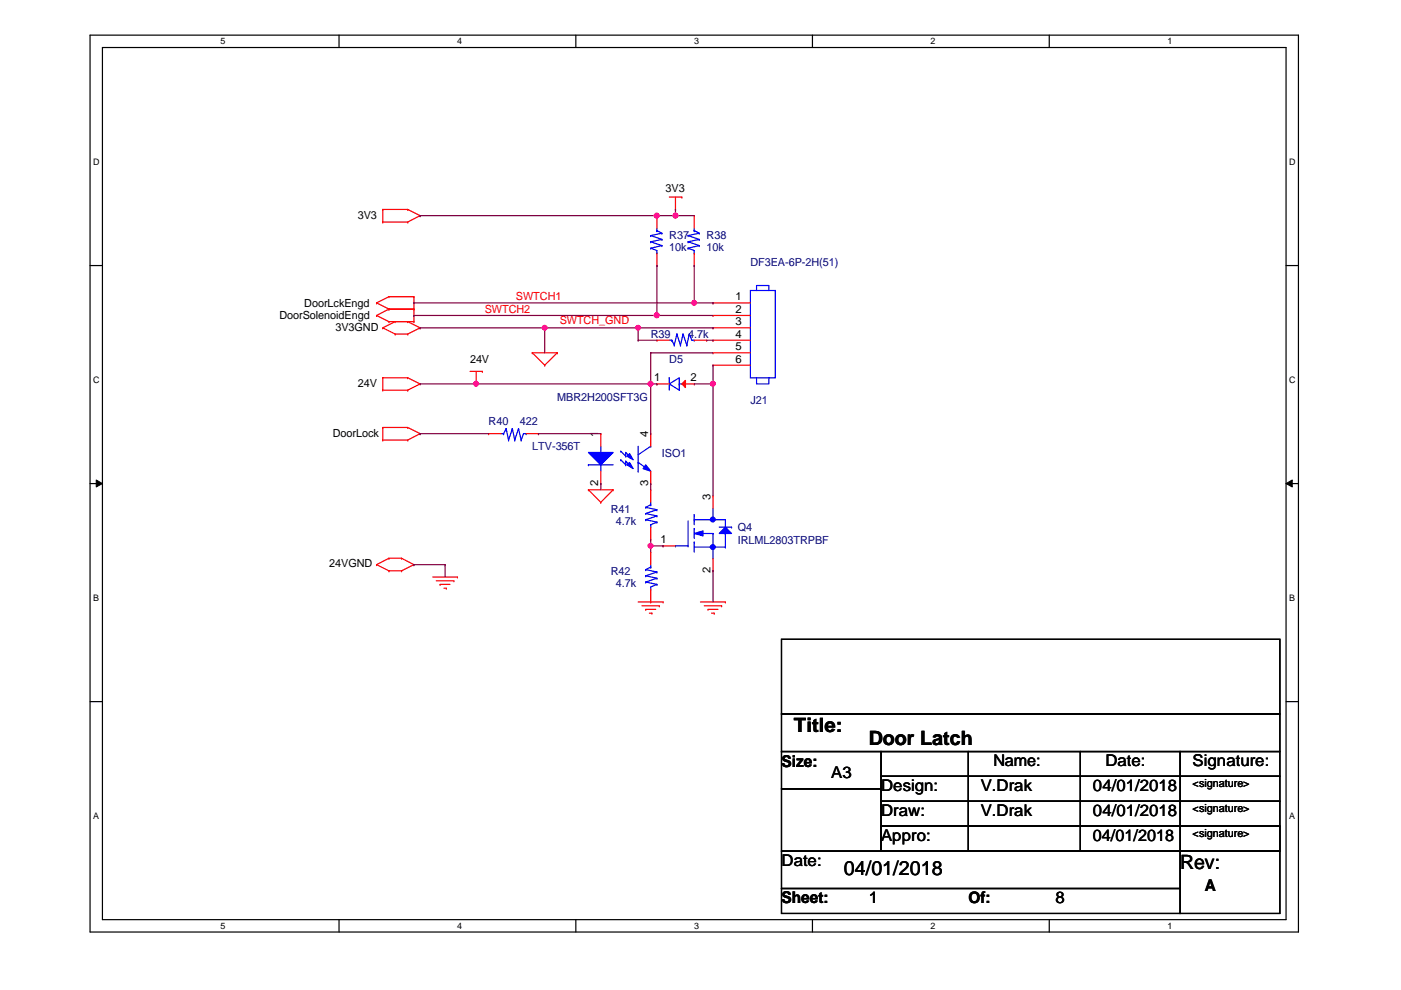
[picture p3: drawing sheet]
<svg xmlns="http://www.w3.org/2000/svg" width="297mm" height="210mm" viewBox="0 0 297 210" stroke-linecap="round" stroke-linejoin="round" font-family="sans-serif">
<path d="M19.1 7.5h256.2v190.1h-256.2zM21.7 10.1h251v184.9h-251z" fill="none" stroke="#000" stroke-width=".25"/>
<g fill="#fff">
<path d="M46.8 7.7h1v2.1h-1z"/>
<path d="M46.8 195.2h1v2.2h-1z"/>
</g>
<path d="M71.9 7.5v2.6M71.9 195v2.6" fill="none" stroke="#000" stroke-width=".25"/>
<g fill="#fff">
<path d="M96.9 7.7h1.1v2.1h-1.1z"/>
<path d="M96.9 195.2h1.1v2.2h-1.1z"/>
</g>
<path d="M122.1 7.5v2.6M122.1 195v2.6" fill="none" stroke="#000" stroke-width=".25"/>
<g fill="#fff">
<path d="M147.2 7.7h1v2.1h-1z"/>
<path d="M147.2 195.2h1v2.2h-1z"/>
</g>
<path d="M172.3 7.5v2.6M172.3 195v2.6" fill="none" stroke="#000" stroke-width=".25"/>
<g fill="#fff">
<path d="M197.3 7.7h1v2.1h-1z"/>
<path d="M197.3 195.2h1v2.2h-1z"/>
</g>
<path d="M222.5 7.5v2.6M222.5 195v2.6" fill="none" stroke="#000" stroke-width=".25"/>
<g fill="#fff">
<path d="M247.5 7.7h1v2.1h-1z"/>
<path d="M247.5 195.2h1v2.2h-1z"/>
<path d="M19.8 33.2h1.3v2.1h-1.3z"/>
<path d="M273.3 33.2h1.4v2.1h-1.4z"/>
<path d="M19.8 79.4h1.3v2.1h-1.3z"/>
<path d="M273.3 79.4h1.4v2.1h-1.4z"/>
</g>
<path d="M19.1 56.3h2.6M272.7 56.3h2.6" fill="none" stroke="#000" stroke-width=".25"/>
<g fill="#fff">
<path d="M19.8 125.6h1.2v2.2h-1.2z"/>
<path d="M273.3 125.6h1.3v2.2h-1.3z"/>
</g>
<path d="M19.1 102.5h2.6M272.7 102.5h2.6" fill="none" stroke="#000" stroke-width=".25"/>
<path d="M20.4 101.8l1.3 .7-1.3 .8zM272.7 102.5l1.3-.7v1.5z" fill="#000"/>
<path d="M20.4 101.8l1.3 .7-1.3 .8zM272.7 102.5l1.3-.7v1.5z" fill="none" stroke="#000" stroke-width=".21"/>
<g fill="#fff">
<path d="M19.8 171.9h1.2v2.1h-1.2z"/>
<path d="M273.3 171.9h1.3v2.1h-1.3z"/>
</g>
<g fill="none" stroke="#000" stroke-width=".25">
<path d="M165.7 135.6h105.7v15.8h-105.7zM19.1 148.8h2.6M165.7 151.4h105.7v7.9h-105.7zM165.7 159.3h21.1v8h-21.1zM186.8 159.3h18.5v5.3h-18.5zM205.3 159.3h23.8v5.3h-23.8zM229.1 159.3h21.1v5.3h-21.1zM250.2 159.3h21.2v5.3h-21.2zM272.7 148.8h2.6M165.7 167.3h21.1v13.2h-21.1zM186.8 164.6h18.5v5.3h-18.5zM186.8 169.9h18.5v5.3h-18.5z"/>
<path d="M186.8 175.2h84.6v5.3h-84.6zM186.8 175.2h18.5v5.3h-18.5zM205.3 164.6h23.8v5.3h-23.8zM205.3 169.9h23.8v5.3h-23.8zM205.3 175.2h23.8v5.3h-23.8zM229.1 164.6h21.1v5.3h-21.1zM229.1 169.9h21.1v5.3h-21.1zM229.1 175.2h21.1v5.3h-21.1zM250.2 164.6h21.2v5.3h-21.2zM250.2 169.9h21.2v5.3h-21.2zM250.2 175.2h21.2v5.3h-21.2zM165.7 180.5h84.5v7.9h-84.5z"/>
<path d="M165.7 188.4h84.5v5.3h-84.5zM250.2 180.5h21.2v13.2h-21.2z"/>
</g>
<g fill="none" stroke="#f00" stroke-width=".25">
<path d="M81.2 47.1h.1M81.2 44.4h.1M81.2 47.1h5.2M81.2 44.4v2.7M81.2 44.4h5.2M86.4 47.1h.1M86.4 44.4h.1M86.4 44.4l2.7 1.3M89.1 45.7h.1M89.1 45.7l-2.7 1.4M141.9 41.8h2.7M143.2 44.4h.1"/>
<path d="M143.2 41.8v2.6M144.6 41.8h.1M79.8 64.2h.1M79.8 66.9h.1M79.8 64.2l2.7 1.3M79.8 66.9l2.7 1.3M81.2 69.5h.1M81.2 69.5l2.6 1.3M82.5 62.9h.1M82.5 65.5h.1M82.5 68.2h.1M82.5 68.2h5.3"/>
<path d="M82.5 62.9l-2.7 1.3M82.5 62.9h5.3M82.5 65.5h5.3M82.5 65.5l-2.7 1.4M83.8 70.8h.1M83.8 68.2h.1M83.8 70.8h2.6M83.8 68.2l-2.6 1.3M86.4 70.8h.1M86.4 68.2h.1M86.4 68.2l2.7 1.3M87.8 62.9h.1"/>
<path d="M87.8 65.5h.1M87.8 68.2h.1M87.8 62.9v5.3M89.1 69.5h.1M89.1 69.5l-2.7 1.3M99.7 78.7h2.6M101 78.7v2.7M102.3 78.7h.1M112.9 74.8h.1M112.9 74.8h5.3M112.9 74.8l2.6 2.6M115.5 77.4h.1"/>
<path d="M118.2 74.8h.1M118.2 74.8l-2.7 2.6M81.2 82.7h.1M81.2 80.1h.1M81.2 93.3h.1M81.2 90.6h.1M81.2 80.1v2.6M81.2 90.6v2.7M81.2 82.7h5.2M81.2 80.1h5.2M81.2 93.3h5.2M81.2 90.6h5.2"/>
<path d="M86.4 82.7h.1M86.4 80.1h.1M86.4 93.3h.1M86.4 90.6h.1M86.4 80.1l2.7 1.3M86.4 90.6l2.7 1.3M89.1 81.4h.1M89.1 91.9h.1M89.1 81.4l-2.7 1.3M89.1 91.9l-2.7 1.4M101 81.4h.1M79.8 119.7h.1"/>
<path d="M79.8 119.7l2.7 1.3M82.5 118.4h.1M82.5 118.4l-2.7 1.3M82.5 118.4h2.6M85.1 118.4h.1M85.1 118.4l2.7 1.3M87.8 119.7h.1M87.8 119.7l-2.7 1.3M124.8 103.8h.1M124.8 103.8h5.2M124.8 103.8l2.6 2.7M127.4 106.5h.1"/>
<path d="M130 103.8h.1M130 103.8l-2.6 2.7M138 103.8h.1M138 114.4h.1M138 117.1h.1M138 103.8v2.7M138 111.8v2.6M138 117.1v2.6M82.5 121h.1M82.5 121h2.6M85.1 121h.1M91.7 122.3h5.3"/>
<path d="M92.5 123.1h3.7M93.3 123.9h.1M93.3 123.9h2.1M94.1 124.7h.5M94.6 124.7h.1M96.2 123.1h.1M97 122.3h.1M135.3 127.6h5.3M136.1 128.4h3.7M136.9 129.2h.1M136.9 129.2h2.1M137.7 130h.5"/>
<path d="M138 127.6h.1M138 125v2.6M138.2 130h.1M139.8 128.4h.1M140.6 127.6h.1M148.5 127.6h5.3M149.3 128.4h3.7M150.1 129.2h.1M150.1 129.2h2.1M150.9 130h.5M151.4 130h.1M153 128.4h.1"/>
<path d="M153.8 127.6h.1"/>
</g>
<g fill="none" stroke="#00f" stroke-width=".25">
<path d="M136.9 110.2h.1M136.9 108.9h.1M136.9 107.6h.1M136.9 110.2l2.4 .5M136.9 108.9l2.4 .5M136.9 107.6l2.4 .5M138 107h.1M138 111.8h.1M138 107l-1.1 .6M138 106.5v.5M138 119.7v.5M139.3 110.7h.1"/>
<path d="M139.3 109.4h.1M139.3 108.1h.1M139.3 110.7l-1.3 .6v.5M139.3 109.4l-2.4 .8M139.3 108.1l-2.4 .8M136.9 123.4h.1M136.9 122.1h.1M136.9 120.8h.1M136.9 123.4l2.4 .5M136.9 122.1l2.4 .5M136.9 120.8l2.4 .5M138 120.2h.1"/>
<path d="M138 125h.1M138 120.2l-1.1 .6M139.3 123.9h.1M139.3 122.6h.1M139.3 121.3h.1M139.3 123.9l-1.3 .6v.5M139.3 122.6l-2.4 .8M139.3 121.3l-2.4 .8"/>
</g>
<path d="M153.8 111.8l1.3 1.3h-2.6z" fill="#00f"/>
<g fill="none" stroke="#00f" stroke-width=".25">
<path d="M143.2 115.7h.1M143.2 115.7h2.7M145.9 115.7h.1M145.9 110.4v5.3M147.2 114.9h.1M147.2 112.1h.1M147.2 109.1h.1M147.2 110.2h.1M147.2 109.1v2.2M147.2 112.1v2.1M147.2 114.9v2.2M147.2 116h6.6"/>
<path d="M147.2 110.2h6.6M148.5 113.1h2.7M151.2 110.2h.1M151.2 113.1h.1M151.2 118.4h.1M151.2 107.8v2.4M151.2 113.1v5.3M152.5 111.8h2.6M153.8 111.8l1.3 1.3h-2.6zM153.8 116h.1M153.8 113.1h.1M153.8 110.2h.1"/>
<path d="M153.8 110.2v1.6M153.8 113.1v2.9M155.1 111.8h.1"/>
</g>
<circle cx="151.1" cy="116" r=".51" fill="#00f"/>
<circle cx="151.1" cy="116" r=".51" fill="none" stroke="#00f" stroke-width=".25"/>
<path d="M147.2 113.1l1.9-.5v1z" fill="#00f"/>
<path d="M147.2 113.1l1.9-.5v1z" fill="none" stroke="#00f" stroke-width=".25"/>
<circle cx="151.1" cy="110.1" r=".51" fill="#00f"/>
<g fill="none" stroke="#00f" stroke-width=".25">
<path d="M145.9 52.6h.1M145.9 51.3h.1M145.9 50h.1M145.9 52.6l1.3 .5v.6M145.9 51.3l2.4 .8M145.9 50l2.4 .8M147.2 48.9h.1M147.2 53.7h.1M147.2 48.9l1.1 .5M147.2 48.4v.5M148.3 52.1h.1M148.3 50.8h.1"/>
<path d="M148.3 49.4h.1M148.3 52.1l-2.4 .5M148.3 50.8l-2.4 .5M148.3 49.4l-2.4 .6M141.9 72.1h.6M142.5 72.1h.1M142.5 72.1l.5 1.1M143 73.2h.1M143.5 70.8h.1M143.5 70.8l-.5 2.4M143.5 70.8l.8 2.4M144.3 73.2h.1"/>
<path d="M144.8 70.8h.1M144.8 70.8l.8 2.4M144.8 70.8l-.5 2.4M145.6 73.2h.1M146.1 70.8h.1M146.1 70.8l.6 1.3h.5M146.1 70.8l-.5 2.4M147.2 72.1h.1"/>
<circle cx="151.1" cy="110.1" r=".51"/>
</g>
<g fill="none" stroke="#f00" stroke-width=".25">
<path d="M147.2 45.7h.1M147.2 56.3h.1M147.2 45.7v2.7M147.2 53.7v2.6M139.3 72.1h.1M139.3 72.1h2.6M147.2 72.1h2.6M149.8 72.1h.1M140.6 115.7h.1M140.6 115.7h2.6M151.2 105.2h.1M151.2 105.2v2.6"/>
<path d="M151.2 118.4v2.6M151.2 121h.1"/>
</g>
<path d="M124.8 95.9h5.2l-2.6 2.7z" fill="#00f"/>
<g fill="none" stroke="#00f" stroke-width=".25">
<path d="M124.8 95.9h5.2l-2.6 2.7zM124.8 98.6h.1M124.8 98.6h5.2M127.4 98.6h.1M127.4 95.9h.1M127.4 94.6v1.3M127.4 98.6v1.3M135.3 99.9h.1M135.3 98h.1M135.3 94.6v5.3M135.3 98l2.7 1.9M138 94.6h.1"/>
<path d="M138 94.6l-2.7 1.8"/>
</g>
<path d="M136.9 98.6l1.1 1.3-1.6-.5z" fill="#00f"/>
<g fill="none" stroke="#00f" stroke-width=".25">
<path d="M131.6 97.5h.1M131.6 95.7h.1M131.6 97.5l1.1 1.1M131.6 95.7l1.1 1M132.7 98.6h.1M132.7 97.8h.1M132.7 96.7h.1M132.7 95.9h.1M132.7 95.9v.8M132.7 97.8v.8M132.7 97.8l1 1M132.7 95.9l1 1.1"/>
<path d="M136.9 98.6l1.1 1.3-1.6-.5z"/>
</g>
<path d="M132.9 98.6l.6-.6 .7 1.4z" fill="#00f"/>
<path d="M132.9 98.6l.6-.6 .7 1.4z" fill="none" stroke="#00f" stroke-width=".25"/>
<path d="M132.9 96.7l.6-.5 .7 1.3z" fill="#00f"/>
<g fill="none" stroke="#00f" stroke-width=".25">
<path d="M138 52.6h.1M138 51.3h.1M138 50h.1M138 52.6l1.3 .5v.6M138 51.3l2.3 .8M138 50l2.3 .8M139.3 48.9h.1M139.3 53.7h.1M139.3 48.9l1 .5M139.3 48.4v.5M140.3 52.1h.1M140.3 50.8h.1"/>
<path d="M140.3 49.4h.1M140.3 52.1l-2.3 .5M140.3 50.8l-2.3 .5M140.3 49.4l-2.3 .6M132.9 96.7l.6-.5 .7 1.3zM141.9 81.4l2.1-1.3v2.6zM141.9 80.1h.1M141.9 80.1v2.6M144 81.4h.1M144 81.4h.6"/>
</g>
<path d="M139.3 45.7h.1M139.3 56.3h.1M139.3 45.7v2.7M139.3 53.7v2.6M127.4 91.9h.1M127.4 91.9v2.7M127.4 99.9v2.6M138 91.9h.1M138 91.9v2.7M138 99.9v2.6M127.4 102.5h.1M138 102.5h.1" fill="none" stroke="#f00" stroke-width=".25"/>
<path d="M144.6 81.4l.7-.8v1.6z" fill="#f00"/>
<g fill="none" stroke="#f00" stroke-width=".25">
<path d="M151.2 64.2h.1M151.2 66.9h.1M151.2 69.5h.1M151.2 72.1h.1M151.2 74.8h.1M151.2 77.4h.1M151.2 64.2h7.9M151.2 66.9h7.9M151.2 69.5h7.9M151.2 72.1h7.9M151.2 74.8h7.9M151.2 77.4h7.9"/>
<path d="M103.6 91.9h.1M103.6 91.9h2.7M111.5 91.9h2.7M114.2 91.9h.1M139.3 81.4h.1M139.3 81.4h2.6M144.6 81.4l.7-.8v1.6zM144.6 81.4h2.6M147.2 81.4h.1"/>
</g>
<g fill="none" stroke="#00f" stroke-width=".25">
<path d="M159.1 61.6h5.3v18.5h-5.3zM160.4 61.6v-1.1h2.6v1.1M106.3 91.9h.5M106.8 91.9h.1M107.3 90.9h.1M107.3 90.9l-.5 1M107.3 90.9l.5 2.4M107.8 93.3h.1M108.6 90.9h.1M108.6 90.9l.5 2.4M108.6 90.9l-.8 2.4M109.1 93.3h.1"/>
<path d="M109.9 90.9h.1M109.9 90.9l.6 2.4M109.9 90.9l-.8 2.4M110.5 93.3h.1M111.5 91.9h.1M111.5 91.9h-.5l-.5 1.4M160.4 80.1v1.3h2.6v-1.3"/>
</g>
<path d="M143.2 44.4h.1M143.2 45.7h.1M143.2 44.4v1.3M143.2 45.7h4" fill="none" stroke="#800040" stroke-width=".25"/>
<circle cx="143.2" cy="45.7" r=".51" fill="#f0f"/>
<circle cx="143.2" cy="45.7" r=".51" fill="none" stroke="#f0f" stroke-width=".25"/>
<path d="M139.3 56.3h.1M139.3 56.3v10.6M147.2 56.3h.1M147.2 56.3v7.9M87.8 64.2h.1M87.8 64.2h63.4M151.2 64.2h.1" fill="none" stroke="#800040" stroke-width=".25"/>
<circle cx="147.2" cy="64.2" r=".5" fill="#f0f"/>
<circle cx="147.2" cy="64.2" r=".5" fill="none" stroke="#f0f" stroke-width=".25"/>
<path d="M87.8 66.9h.1M87.8 66.9h63.4M139.3 66.9h.1" fill="none" stroke="#800040" stroke-width=".25"/>
<circle cx="139.2" cy="66.8" r=".51" fill="#f0f"/>
<circle cx="139.2" cy="66.8" r=".51" fill="none" stroke="#f0f" stroke-width=".25"/>
<g fill="none" stroke="#800040" stroke-width=".25">
<path d="M89.1 69.5h.1M89.1 69.5h26.4M115.5 69.5h.1M115.5 69.5v5.3M138 74.8h.1M138 74.8h13.2M138 74.8v6.6M151.2 77.4h.1M151.2 77.4v4M89.1 91.9h.1M89.1 91.9h14.5M101 81.4h37"/>
<path d="M114.2 91.9h.1M114.2 91.9h13.2M138 81.4h.1M127.4 102.5h.1M127.4 102.5v1.3M138 102.5h.1M138 102.5v1.3M151.2 121h.1M151.2 121v6.6"/>
</g>
<circle cx="100.9" cy="81.4" r=".5" fill="#f0f"/>
<circle cx="100.9" cy="81.4" r=".5" fill="none" stroke="#f0f" stroke-width=".25"/>
<circle cx="137.9" cy="81.4" r=".51" fill="#f0f"/>
<circle cx="137.9" cy="81.4" r=".51" fill="none" stroke="#f0f" stroke-width=".25"/>
<path d="M115.5 69.5h19.8M135.3 69.5h.1" fill="none" stroke="#800040" stroke-width=".25"/>
<circle cx="115.5" cy="69.5" r=".5" fill="#f0f"/>
<circle cx="115.5" cy="69.5" r=".5" fill="none" stroke="#f0f" stroke-width=".25"/>
<path d="M89.1 45.7h.1M89.1 45.7h50.2" fill="none" stroke="#800040" stroke-width=".25"/>
<circle cx="139.2" cy="45.7" r=".51" fill="#f0f"/>
<circle cx="139.2" cy="45.7" r=".51" fill="none" stroke="#f0f" stroke-width=".25"/>
<g fill="none" stroke="#800040" stroke-width=".25">
<path d="M139.3 45.7h.1M139.3 45.7h3.9M89.1 81.4h11.9M101 81.4h.1M138 91.9h.1M138 81.4v10.5M147.2 81.4h4M151.2 81.4h.1M151.2 81.4v23.8M87.8 119.7h.1M87.8 119.7h6.6M94.4 119.7h.1"/>
<path d="M94.4 119.7v2.6"/>
</g>
<circle cx="151.1" cy="81.4" r=".51" fill="#f0f"/>
<circle cx="151.1" cy="81.4" r=".51" fill="none" stroke="#f0f" stroke-width=".25"/>
<path d="M135.3 72.1h.1M135.3 69.5h.1M135.3 72.1h4M135.3 69.5v2.6M135.3 69.5h15.9M151.2 69.5h.1" fill="none" stroke="#800040" stroke-width=".25"/>
<circle cx="135.3" cy="69.5" r=".5" fill="#f0f"/>
<circle cx="135.3" cy="69.5" r=".5" fill="none" stroke="#f0f" stroke-width=".25"/>
<path d="M138 115.7h.1M138 114.4v2.7M138 115.7h2.6M140.6 115.7h.1" fill="none" stroke="#800040" stroke-width=".25"/>
<circle cx="137.9" cy="115.7" r=".5" fill="#f0f"/>
<circle cx="137.9" cy="115.7" r=".5" fill="none" stroke="#f0f" stroke-width=".25"/>
<path d="M149.8 72.1h1.4M151.2 72.1h.1M138 81.4h1.3M139.3 81.4h.1" fill="none" stroke="#800040" stroke-width=".25"/>
<circle cx="143.2" cy="45.7" r=".51" fill="#f0f"/>
<circle cx="143.2" cy="45.7" r=".51" fill="none" stroke="#f0f" stroke-width=".25"/>
<circle cx="147.2" cy="64.2" r=".5" fill="#f0f"/>
<circle cx="147.2" cy="64.2" r=".5" fill="none" stroke="#f0f" stroke-width=".25"/>
<circle cx="139.2" cy="66.8" r=".51" fill="#f0f"/>
<circle cx="139.2" cy="66.8" r=".51" fill="none" stroke="#f0f" stroke-width=".25"/>
<circle cx="100.9" cy="81.4" r=".5" fill="#f0f"/>
<circle cx="100.9" cy="81.4" r=".5" fill="none" stroke="#f0f" stroke-width=".25"/>
<circle cx="137.9" cy="81.4" r=".51" fill="#f0f"/>
<circle cx="137.9" cy="81.4" r=".51" fill="none" stroke="#f0f" stroke-width=".25"/>
<circle cx="115.5" cy="69.5" r=".5" fill="#f0f"/>
<circle cx="115.5" cy="69.5" r=".5" fill="none" stroke="#f0f" stroke-width=".25"/>
<circle cx="139.2" cy="45.7" r=".51" fill="#f0f"/>
<circle cx="139.2" cy="45.7" r=".51" fill="none" stroke="#f0f" stroke-width=".25"/>
<circle cx="151.1" cy="81.4" r=".51" fill="#f0f"/>
<circle cx="151.1" cy="81.4" r=".51" fill="none" stroke="#f0f" stroke-width=".25"/>
<circle cx="135.3" cy="69.5" r=".5" fill="#f0f"/>
<circle cx="135.3" cy="69.5" r=".5" fill="none" stroke="#f0f" stroke-width=".25"/>
<circle cx="137.9" cy="115.7" r=".5" fill="#f0f"/>
<circle cx="137.9" cy="115.7" r=".5" fill="none" stroke="#f0f" stroke-width=".25"/>
<g font-size="4.2">
<text x="168.3" y="155.2">Title:</text>
<text x="184.2" y="157.9">Door Latch</text>
<text x="178.9" y="185.5">04/01/2018</text>
<text x="250.2" y="184.2">Rev:</text>
</g>
<g font-size="3.4">
<text x="165.7" y="162.5">Size:</text>
<text x="176.2" y="165.1">A3</text>
<text x="186.8" y="167.7">Design:</text>
<text x="207.9" y="167.7">V.Drak</text>
<text x="210.6" y="162.4">Name:</text>
<text x="231.7" y="167.7">04/01/2018</text>
<text x="234.4" y="162.4">Date:</text>
<text x="252.9" y="162.4">Signature:</text>
<text x="186.8" y="173">Draw:</text>
<text x="207.9" y="173">V.Drak</text>
<text x="231.7" y="173">04/01/2018</text>
<text x="186.8" y="178.3">Appro:</text>
<text x="231.7" y="178.3">04/01/2018</text>
<text x="165.7" y="183.6">Date:</text>
<text x="165.7" y="191.6">Sheet:</text>
<text x="184.2" y="191.5">1</text>
<text x="205.3" y="191.6">Of:</text>
<text x="223.8" y="191.5">8</text>
<text x="255.5" y="188.9">A</text>
</g>
<g font-size="2.4">
<text x="141.1" y="40.8">3V3</text>
<text x="75.9" y="46.4">3V3</text>
<text x="64.5" y="65.1">DoorLckEngd</text>
<text x="155.9" y="63.7">1</text>
<text x="59.2" y="67.7">DoorSolenoidEngd</text>
<text x="71.1" y="70.1">3V3GND</text>
<text x="155.9" y="66.3">2</text>
<text x="155.9" y="69">3</text>
<text x="155.9" y="71.6">4</text>
<text x="99.7" y="77">24V</text>
<text x="155.9" y="74.3">5</text>
<text x="155.9" y="76.9">6</text>
<text x="75.9" y="82">24V</text>
<text x="138.7" y="80.9">1</text>
<text x="146.4" y="80.9">2</text>
<text x="70.6" y="92.6">DoorLock</text>
<text x="126.8" y="92.8" transform="rotate(-90 126.8 92.8)">1</text>
<text x="137.4" y="92.8" transform="rotate(-90 137.4 92.8)">4</text>
<text x="126.8" y="103.1" transform="rotate(-90 126.8 103.1)">2</text>
<text x="137.4" y="103.1" transform="rotate(-90 137.4 103.1)">3</text>
<text x="150.6" y="106" transform="rotate(-90 150.6 106)">3</text>
<text x="140" y="115.2">1</text>
<text x="69.8" y="120.3">24VGND</text>
<text x="150.6" y="121.6" transform="rotate(-90 150.6 121.6)">2</text>
<text x="252.9" y="166.8">&lt;signature&gt;</text>
<text x="252.9" y="172.1">&lt;signature&gt;</text>
<text x="252.9" y="177.4">&lt;signature&gt;</text>
</g>
<g font-size="2.4" fill="#000080">
<text x="141.9" y="50.6">R37</text>
<text x="141.9" y="53.2">10k</text>
<text x="149.8" y="50.6">R38</text>
<text x="149.8" y="53.2">10k</text>
<text x="159.1" y="56.4">DF3EA-6P-2H(51)</text>
<text x="138" y="71.7">R39</text>
<text x="145.9" y="71.7">4.7k</text>
<text x="141.9" y="77">D5</text>
<text x="118.2" y="84.9">MBR2H200SFT3G</text>
<text x="159.1" y="85.7">J21</text>
<text x="103.6" y="90.2">R40</text>
<text x="110.2" y="90.2">422</text>
<text x="112.9" y="95.5">LTV-356T</text>
<text x="140.3" y="96.8">ISO1</text>
<text x="129.5" y="108.7">R41</text>
<text x="130.6" y="111.3">4.7k</text>
<text x="156.4" y="112.6">Q4</text>
<text x="156.4" y="115.3">IRLML2803TRPBF</text>
<text x="129.5" y="121.9">R42</text>
<text x="130.6" y="124.5">4.7k</text>
</g>
<g font-size="2.4" fill="#f00">
<text x="109.4" y="63.7">SWTCH1</text>
<text x="102.8" y="66.4">SWTCH2</text>
<text x="118.7" y="68.8">SWTCH_GND</text>
</g>
<g font-size="1.9">
<text x="46.8" y="9.4">5</text>
<text x="96.9" y="9.4">4</text>
<text x="147.2" y="9.4">3</text>
<text x="197.3" y="9.4">2</text>
<text x="247.5" y="9.4">1</text>
<text x="19.8" y="34.9">D</text>
<text x="273.3" y="34.9">D</text>
<text x="19.8" y="81.1">C</text>
<text x="273.3" y="81.1">C</text>
<text x="19.8" y="127.3">B</text>
<text x="273.3" y="127.3">B</text>
<text x="19.8" y="173.6">A</text>
<text x="273.3" y="173.6">A</text>
<text x="46.8" y="196.9">5</text>
<text x="96.9" y="196.9">4</text>
<text x="147.2" y="196.9">3</text>
<text x="197.3" y="196.9">2</text>
<text x="247.5" y="196.9">1</text>
</g>
</svg>
